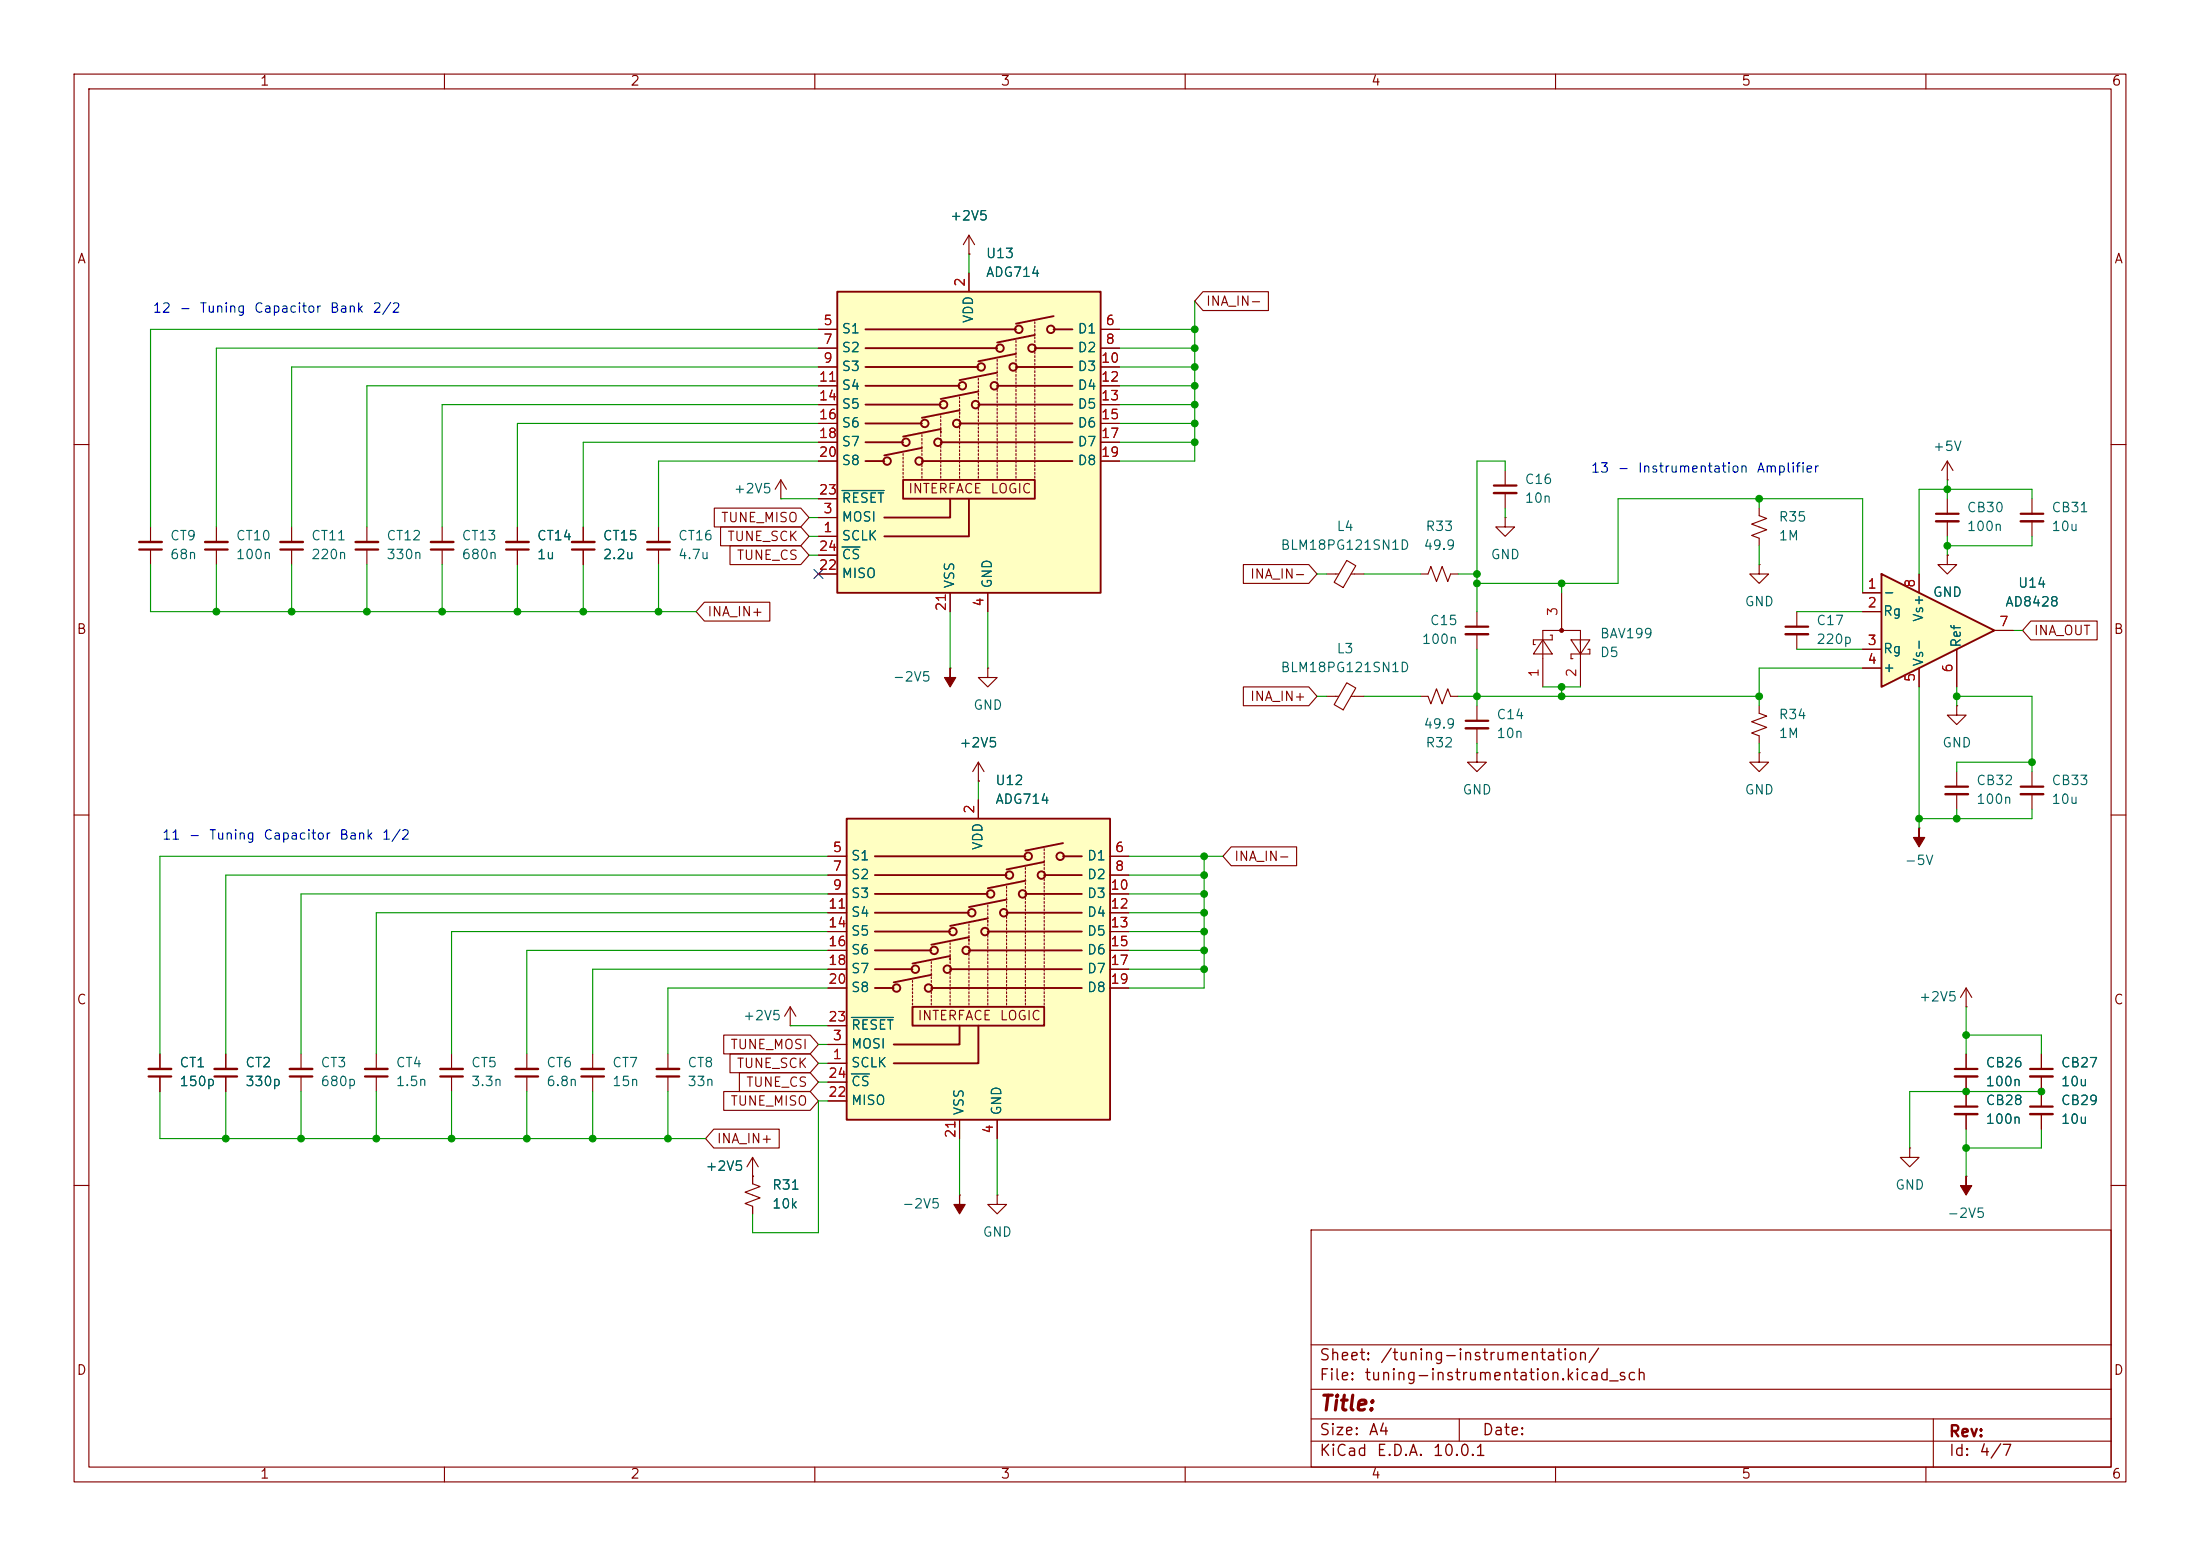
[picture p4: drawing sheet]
<svg xmlns="http://www.w3.org/2000/svg" width="297mm" height="210mm" viewBox="0 0 297 210" stroke-linecap="round" stroke-linejoin="round" font-family="sans-serif">
<g fill="none" stroke="#840000" stroke-width=".15">
<path d="M10 10h277v190h-277zM12 12h273v186h-273zM60 10v2M110 10v2M160 10v2M210 10v2M260 10v2M10 60h2M69.8 71.1v2.1M69.8 74.2v2M78.7 71.1v2.1M78.7 74.2v2"/>
<path d="M88.9 71.1v2.1M88.9 74.2v2M274.3 67.3v2M274.3 70.4v2M285 60h2M128.3 90.2h.1M133.3 90.2v1.2h1.3l-1.3 1.3-1.2-1.3h1.2M133.3 90.2h.1M10 110h2M132.1 105.4h.1M132.1 102.9l-.8 1.2M132.1 102.9l.7 1.2"/>
<path d="M132.1 102.9v2.5M285 110h2M21.6 142.2v2.1M21.6 145.3v2M90.2 142.2v2.1M90.2 145.3v2M101.6 158.8h.1M101.6 156.2l-.8 1.3M101.6 156.2l.8 1.3M101.6 156.2v2.6M265.4 147.3v2.1M265.4 150.4v2"/>
<path d="M10 160h2M129.5 161.3h.1M177 166h108v32h-108zM285 160h2M60 198v2M110 198v2M160 198v2M177 194.5h108M177 191.5h108M177 187.5h108M177 181.5h108M197 191.5v3"/>
<path d="M210 198v2M260 198v2M261 191.5v6.5"/>
</g>
<path d="M68.3 74.2h3.1M77.2 74.2h3.1M87.4 74.2h3M272.8 69.3h3M20.1 145.3h3M88.6 145.3h3.1M263.9 149.4h3.1" fill="none" stroke="#840000" stroke-width=".3"/>
<path d="M68.3 73.2h3.1M77.2 73.2h3.1M87.4 73.2h3M272.8 70.4h3M20.1 144.3h3M88.6 144.3h3.1M263.9 150.4h3.1" fill="none" stroke="#840000" stroke-width=".33"/>
<g fill="#840000" stroke="#840000" stroke-width=".15">
<path d="M128.3 90.2v1.2h.7l-.7 1.3-.8-1.3h.8z"/>
<path d="M129.5 161.3v1.3h.8l-.8 1.2-.7-1.2h.7z"/>
</g>
<path d="M114.3 110.5h35.6v40.6h-35.6z" fill="#ffffc2"/>
<g fill="none" stroke="#840000" stroke-width=".25">
<path d="M114.3 110.5h35.6v40.6h-35.6zM118.1 118.1h17.8M118.1 115.6h20.3M138.4 118.9l-5.1 1M141 118.1h5M141 116.3l-5.1 1M143.5 115.6h2.5M143.5 113.8l-5.1 1M118.1 133.4h2.5M118.1 130.8h5.1M118.1 128.3h7.6M118.1 125.7h10.2"/>
<path d="M118.1 123.2h12.7M118.1 120.7h15.2M123.2 135.9h17.8v2.5h-17.8zM125.7 133.4h20.3M125.7 131.6l-5.1 1M128.3 130.8h17.7M128.3 129l-5.1 1M129.5 138.4v2.6h-8.9M130.8 128.3h15.2M130.8 126.5l-5.1 1M132.1 138.4v5.1h-11.5M133.3 125.7h12.7"/>
<path d="M133.3 124l-5 1M135.9 123.2h10.1M135.9 121.4l-5.1 1M138.4 120.7h7.6"/>
<circle cx="136.3" cy="118.1" r=".51"/>
<circle cx="138.8" cy="115.6" r=".51"/>
<circle cx="140.6" cy="118.1" r=".51"/>
<circle cx="143.1" cy="115.6" r=".51"/>
<circle cx="121" cy="133.4" r=".51"/>
<circle cx="123.6" cy="130.8" r=".51"/>
<circle cx="125.3" cy="133.4" r=".51"/>
<circle cx="126.1" cy="128.3" r=".51"/>
<circle cx="127.9" cy="130.8" r=".51"/>
<circle cx="128.7" cy="125.7" r=".51"/>
<circle cx="130.4" cy="128.3" r=".51"/>
<circle cx="131.2" cy="123.2" r=".51"/>
<circle cx="133" cy="125.7" r=".51"/>
<circle cx="133.7" cy="120.7" r=".51"/>
<circle cx="135.5" cy="123.2" r=".51"/>
<circle cx="138" cy="120.7" r=".51"/>
</g>
<g fill="none" stroke="#840000" stroke-width=".15">
<path d="M39.4 71.1v2.1M39.4 74.2v2M111.8 115.6h2.5M111.8 118.1h2.5M132.1 108v2.5M135.9 119.6v.3M138.4 117.1v.2M138.4 117.6v.3M138.4 118.1v.3M138.4 118.6v.3M138.4 119.1v.3M138.4 119.6v.3"/>
<path d="M141 114.6v.2M141 115.1v.2M141 115.6v.2M141 116.1v.2M141 116.6v.2M141 117.1v.2M141 117.6v.3M141 118.1v.3M141 118.6v.3M141 119.1v.3M141 119.6v.3M149.9 115.6h2.5"/>
<path d="M149.9 118.1h2.5M259.1 111.8h.1M106.7 138.4h.1M106.7 135.9l-.8 1.3M106.7 135.9l.7 1.3M106.7 135.9v2.5M111.8 120.7h2.5M111.8 123.2h2.5M111.8 125.7h2.5M111.8 128.3h2.5M111.8 130.8h2.5M111.8 133.4h2.5"/>
<path d="M111.8 138.4h2.5M123.2 132.3v.3M123.2 132.8v.3M123.2 133.4v.2M123.2 133.9v.2M123.2 134.4v.2M123.2 134.9v.2M123.2 135.4v.2M125.7 129.8v.2M125.7 130.3v.3M125.7 130.8v.3M125.7 131.3v.3"/>
<path d="M125.7 131.8v.3M125.7 132.3v.3M125.7 132.8v.3M125.7 133.4v.2M125.7 133.9v.2M125.7 134.4v.2M125.7 134.9v.2M125.7 135.4v.2M128.3 127.3v.2M128.3 127.8v.2M128.3 128.3v.2M128.3 128.8v.2"/>
<path d="M128.3 129.3v.2M128.3 129.8v.2M128.3 130.3v.3M128.3 130.8v.3M128.3 131.3v.3M128.3 131.8v.3M128.3 132.3v.3M128.3 132.8v.3M128.3 133.4v.2M128.3 133.9v.2M128.3 134.4v.2M128.3 134.9v.2"/>
<path d="M128.3 135.4v.2M130.8 124.7v.3M130.8 125.2v.3M130.8 125.7v.3M130.8 126.2v.3M130.8 126.7v.3M130.8 127.3v.2M130.8 127.8v.2M130.8 128.3v.2M130.8 128.8v.2M130.8 129.3v.2M130.8 129.8v.2"/>
<path d="M130.8 130.3v.3M130.8 130.8v.3M130.8 131.3v.3M130.8 131.8v.3M130.8 132.3v.3M130.8 132.8v.3M130.8 133.4v.2M130.8 133.9v.2M130.8 134.4v.2M130.8 134.9v.2M130.8 135.4v.2M133.3 122.2v.2"/>
<path d="M133.3 122.7v.2M133.3 123.2v.2M133.3 123.7v.3M133.3 124.2v.3M133.3 124.7v.3M133.3 125.2v.3M133.3 125.7v.3M133.3 126.2v.3M133.3 126.7v.3M133.3 127.3v.2M133.3 127.8v.2M133.3 128.3v.2"/>
<path d="M133.3 128.8v.2M133.3 129.3v.2M133.3 129.8v.2M133.3 130.3v.3M133.3 130.8v.3M133.3 131.3v.3M133.3 131.8v.3M133.3 132.3v.3M133.3 132.8v.3M133.3 133.4v.2M133.3 133.9v.2M133.3 134.4v.2"/>
<path d="M133.3 134.9v.2M133.3 135.4v.2M135.9 120.1v.3M135.9 120.7v.2M135.9 121.2v.2M135.9 121.7v.2M135.9 122.2v.2M135.9 122.7v.2M135.9 123.2v.2M135.9 123.7v.3M135.9 124.2v.3M135.9 124.7v.3"/>
<path d="M135.9 125.2v.3M135.9 125.7v.3M135.9 126.2v.3M135.9 126.7v.3M135.9 127.3v.2M135.9 127.8v.2M135.9 128.3v.2M135.9 128.8v.2M135.9 129.3v.2M135.9 129.8v.2M135.9 130.3v.3M135.9 130.8v.3"/>
<path d="M135.9 131.3v.3M135.9 131.8v.3M135.9 132.3v.3M135.9 132.8v.3M135.9 133.4v.2M135.9 133.9v.2M135.9 134.4v.2M135.9 134.9v.2M135.9 135.4v.2M138.4 120.1v.3M138.4 120.7v.2M138.4 121.2v.2"/>
<path d="M138.4 121.7v.2M138.4 122.2v.2M138.4 122.7v.2M138.4 123.2v.2M138.4 123.7v.3M138.4 124.2v.3M138.4 124.7v.3M138.4 125.2v.3M138.4 125.7v.3M138.4 126.2v.3M138.4 126.7v.3M138.4 127.3v.2"/>
<path d="M138.4 127.8v.2M138.4 128.3v.2M138.4 128.8v.2M138.4 129.3v.2M138.4 129.8v.2M138.4 130.3v.3M138.4 130.8v.3M138.4 131.3v.3M138.4 131.8v.3M138.4 132.3v.3M138.4 132.8v.3M138.4 133.4v.2"/>
<path d="M138.4 133.9v.2M138.4 134.4v.2M138.4 134.9v.2M138.4 135.4v.2M141 120.1v.3M141 120.7v.2M141 121.2v.2M141 121.7v.2M141 122.2v.2M141 122.7v.2M141 123.2v.2M141 123.7v.3"/>
<path d="M141 124.2v.3M141 124.7v.3M141 125.2v.3M141 125.7v.3M141 126.2v.3M141 126.7v.3M141 127.3v.2M141 127.8v.2M141 128.3v.2M141 128.8v.2M141 129.3v.2M141 129.8v.2"/>
<path d="M141 130.3v.3M141 130.8v.3M141 131.3v.3M141 131.8v.3M141 132.3v.3M141 132.8v.3M141 133.4v.2M141 133.9v.2M141 134.4v.2M141 134.9v.2M141 135.4v.2M149.9 120.7h2.5"/>
<path d="M149.9 123.2h2.5M149.9 125.7h2.5M149.9 128.3h2.5M149.9 130.8h2.5M149.9 133.4h2.5M265.4 135.9h.1M265.4 133.4l-.7 1.2M265.4 133.4l.8 1.2M265.4 133.4v2.5M61 142.2v2.1M61 145.3v2M71.1 142.2v2.1"/>
<path d="M71.1 145.3v2M80 142.2v2.1M80 145.3v2M101.6 158.8v1l1 .3-2 .8 2 .8-2 .7 1 .4v1M111.8 143.5h2.5M111.8 141h2.5M111.8 148.6h2.5M111.8 146.1h2.5M129.5 151.1v2.6M134.6 151.1v2.6M134.6 161.3v1.3h1.3l-1.3 1.2-1.3-1.2h1.3M134.6 161.3h.1"/>
</g>
<path d="M114.9 137.3h5.7M114.9 144.9h2.5" fill="none" stroke="#006464" stroke-width=".15"/>
<path d="M37.8 74.2h3.1M59.4 145.3h3.1M69.6 145.3h3M78.5 145.3h3" fill="none" stroke="#840000" stroke-width=".3"/>
<path d="M37.8 73.2h3.1M59.4 144.3h3.1M69.6 144.3h3M78.5 144.3h3" fill="none" stroke="#840000" stroke-width=".33"/>
<path d="M259.1 111.8v1.2h.7l-.7 1.3-.8-1.3h.8z" fill="#840000" stroke="#840000" stroke-width=".15"/>
<path d="M113 39.4h35.6v40.6h-35.6z" fill="#ffffc2"/>
<g fill="none" stroke="#840000" stroke-width=".25">
<path d="M113 39.4h35.6v40.6h-35.6zM116.8 59.7h5.1M116.8 57.2h7.7M116.8 54.6h10.2M116.8 52.1h12.7M116.8 49.5h15.3M116.8 47h17.8M116.8 44.5h20.4M127 59.7h17.8M127 57.9l-5.1 1M129.5 57.2h15.3M129.5 55.4l-5 1"/>
<path d="M132.1 54.6h12.7M132.1 52.8l-5.1 1M134.6 52.1h10.2M134.6 50.3l-5.1 1M137.2 49.5h7.6M137.2 47.8l-5.1 1M139.7 47h5.1M139.7 45.2l-5.1 1M142.2 44.5h2.6M142.2 42.7l-5 1M116.8 62.2h2.6M121.9 64.8h17.8v2.5h-17.8z"/>
<path d="M124.5 62.2h20.3M124.5 60.5l-5.1 1M128.3 67.3v2.6h-8.9M130.8 67.3v5.1h-11.4"/>
<circle cx="122.3" cy="59.7" r=".51"/>
<circle cx="124.8" cy="57.2" r=".51"/>
<circle cx="126.6" cy="59.7" r=".51"/>
<circle cx="127.4" cy="54.6" r=".51"/>
<circle cx="129.2" cy="57.2" r=".51"/>
<circle cx="129.9" cy="52.1" r=".51"/>
<circle cx="131.7" cy="54.6" r=".51"/>
<circle cx="132.5" cy="49.5" r=".51"/>
<circle cx="134.2" cy="52.1" r=".51"/>
<circle cx="135" cy="47" r=".51"/>
<circle cx="136.8" cy="49.5" r=".51"/>
<circle cx="137.5" cy="44.5" r=".51"/>
<circle cx="139.3" cy="47" r=".51"/>
<circle cx="141.9" cy="44.5" r=".51"/>
<circle cx="119.8" cy="62.2" r=".51"/>
<circle cx="124.1" cy="62.2" r=".51"/>
</g>
<g fill="none" stroke="#840000" stroke-width=".15">
<path d="M130.8 34.3h.1M130.8 31.8v2.5M130.8 36.8v2.6M130.8 31.8l-.8 1.2M130.8 31.8l.8 1.2M110.5 44.5h2.5M110.5 47h2.5M110.5 49.5h2.5M110.5 52.1h2.5M110.5 54.6h2.5M110.5 57.2h2.5M110.5 59.7h2.5"/>
<path d="M124.5 58.7v.2M124.5 59.2v.2M124.5 59.7v.2M127 56.1v.3M127 56.6v.3M127 57.2v.2M127 57.7v.2M127 58.2v.2M127 58.7v.2M127 59.2v.2M127 59.7v.2M129.5 53.6v.2"/>
<path d="M129.5 54.1v.3M129.5 54.6v.3M129.5 55.1v.3M129.5 55.6v.3M129.5 56.1v.3M129.5 56.6v.3M129.5 57.2v.2M129.5 57.7v.2M129.5 58.2v.2M129.5 58.7v.2M129.5 59.2v.2M129.5 59.7v.2"/>
<path d="M132.1 51.1v.2M132.1 51.6v.2M132.1 52.1v.2M132.1 52.6v.2M132.1 53.1v.2M132.1 53.6v.2M132.1 54.1v.3M132.1 54.6v.3M132.1 55.1v.3M132.1 55.6v.3M132.1 56.1v.3M132.1 56.6v.3"/>
<path d="M132.1 57.2v.2M132.1 57.7v.2M132.1 58.2v.2M132.1 58.7v.2M132.1 59.2v.2M132.1 59.7v.2M134.6 48.5v.3M134.6 49v.3M134.6 49.5v.3M134.6 50v.3M134.6 50.5v.3M134.6 51.1v.2"/>
<path d="M134.6 51.6v.2M134.6 52.1v.2M134.6 52.6v.2M134.6 53.1v.2M134.6 53.6v.2M134.6 54.1v.3M134.6 54.6v.3M134.6 55.1v.3M134.6 55.6v.3M134.6 56.1v.3M134.6 56.6v.3M134.6 57.2v.2"/>
<path d="M134.6 57.7v.2M134.6 58.2v.2M134.6 58.7v.2M134.6 59.2v.2M134.6 59.7v.2M137.2 46v.2M137.2 46.5v.2M137.2 47v.2M137.2 47.5v.3M137.2 48v.3M137.2 48.5v.3M137.2 49v.3"/>
<path d="M137.2 49.5v.3M137.2 50v.3M137.2 50.5v.3M137.2 51.1v.2M137.2 51.6v.2M137.2 52.1v.2M137.2 52.6v.2M137.2 53.1v.2M137.2 53.6v.2M137.2 54.1v.3M137.2 54.6v.3M137.2 55.1v.3"/>
<path d="M137.2 55.6v.3M137.2 56.1v.3M137.2 56.6v.3M137.2 57.2v.2M137.2 57.7v.2M137.2 58.2v.2M137.2 58.7v.2M137.2 59.2v.2M137.2 59.7v.2M139.7 43.4v.3M139.7 43.9v.3M139.7 44.5v.2"/>
<path d="M139.7 45v.2M139.7 45.5v.2M139.7 46v.2M139.7 46.5v.2M139.7 47v.2M139.7 47.5v.3M139.7 48v.3M139.7 48.5v.3M139.7 49v.3M139.7 49.5v.3M139.7 50v.3M139.7 50.5v.3"/>
<path d="M139.7 51.1v.2M139.7 51.6v.2M139.7 52.1v.2M139.7 52.6v.2M139.7 53.1v.2M139.7 53.6v.2M139.7 54.1v.3M139.7 54.6v.3M139.7 55.1v.3M139.7 55.6v.3M139.7 56.1v.3M139.7 56.6v.3"/>
<path d="M139.7 57.2v.2M139.7 57.7v.2M139.7 58.2v.2M139.7 58.7v.2M139.7 59.2v.2M139.7 59.7v.2M148.6 44.5h2.5M148.6 47h2.5M148.6 49.5h2.5M148.6 52.1h2.5M148.6 54.6h2.5M148.6 57.2h2.5"/>
<path d="M148.6 59.7h2.5M20.3 71.1v2.1M20.3 74.2v2M29.2 71.1v2.1M29.2 74.2v2M49.5 71.1v2.1M49.5 74.2v2M59.7 71.1v2.1M59.7 74.2v2M105.4 67.3h.1M105.4 64.8l-.8 1.2M105.4 64.8l.8 1.2"/>
<path d="M105.4 64.8v2.5M110.5 72.4h2.5M110.5 69.9h2.5M110.5 62.2h2.5M110.5 77.5h2.5M110.5 67.3h2.5M110.5 74.9h2.5M121.9 61.2v.3M121.9 61.7v.3M121.9 62.2v.3M121.9 62.7v.3M121.9 63.2v.3"/>
<path d="M121.9 63.8v.2M121.9 64.3v.2M124.5 60.2v.3M124.5 60.7v.3M124.5 61.2v.3M124.5 61.7v.3M124.5 62.2v.3M124.5 62.7v.3M124.5 63.2v.3M124.5 63.8v.2M124.5 64.3v.2M127 60.2v.3"/>
<path d="M127 60.7v.3M127 61.2v.3M127 61.7v.3M127 62.2v.3M127 62.7v.3M127 63.2v.3M127 63.8v.2M127 64.3v.2M129.5 60.2v.3M129.5 60.7v.3M129.5 61.2v.3M129.5 61.7v.3"/>
<path d="M129.5 62.2v.3M129.5 62.7v.3M129.5 63.2v.3M129.5 63.8v.2M129.5 64.3v.2M132.1 60.2v.3M132.1 60.7v.3M132.1 61.2v.3M132.1 61.7v.3M132.1 62.2v.3M132.1 62.7v.3M132.1 63.2v.3"/>
<path d="M132.1 63.8v.2M132.1 64.3v.2M134.6 60.2v.3M134.6 60.7v.3M134.6 61.2v.3M134.6 61.7v.3M134.6 62.2v.3M134.6 62.7v.3M134.6 63.2v.3M134.6 63.8v.2M134.6 64.3v.2M137.2 60.2v.3"/>
<path d="M137.2 60.7v.3M137.2 61.2v.3M137.2 61.7v.3M137.2 62.2v.3M137.2 62.7v.3M137.2 63.2v.3M137.2 63.8v.2M137.2 64.3v.2M139.7 60.2v.3M139.7 60.7v.3M139.7 61.2v.3M139.7 61.7v.3"/>
<path d="M139.7 62.2v.3M139.7 62.7v.3M139.7 63.2v.3M139.7 63.8v.2M139.7 64.3v.2M148.6 62.2h2.5M262.9 64.8h.1M262.9 62.2l-.8 1.3M262.9 62.2l.8 1.3M262.9 62.2v2.6M262.9 67.3v2M262.9 70.4v2"/>
<path d="M128.3 80v2.6M133.3 80v2.6M30.5 142.2v2.1M30.5 145.3v2M40.6 142.2v2.1M40.6 145.3v2M50.8 142.2v2.1M50.8 145.3v2M257.8 154.9v1.3h1.3l-1.3 1.3-1.3-1.3h1.3M257.8 154.9h.1M265.4 158.8h.1M265.4 142.2v2.1"/>
<path d="M265.4 145.3v2M275.6 142.2v2.1M275.6 145.3v4.1M275.6 150.4v2"/>
</g>
<path d="M113.7 66.2h5.7M113.7 73.8h2.4" fill="none" stroke="#006464" stroke-width=".15"/>
<path d="M18.8 74.2h3M27.7 74.2h3M48 74.2h3.1M58.2 74.2h3M261.4 69.3h3M29 145.3h3M39.1 145.3h3.1M49.3 145.3h3M263.9 144.3h3.1M274.1 149.4h3M274.1 144.3h3" fill="none" stroke="#840000" stroke-width=".3"/>
<path d="M18.8 73.2h3M27.7 73.2h3M48 73.2h3.1M58.2 73.2h3M261.4 70.4h3M29 144.3h3M39.1 144.3h3.1M49.3 144.3h3M263.9 145.3h3.1M274.1 150.4h3M274.1 145.3h3" fill="none" stroke="#840000" stroke-width=".33"/>
<path d="M265.4 158.8v1.2h.8l-.8 1.3-.7-1.3h.7z" fill="#840000" stroke="#840000" stroke-width=".15"/>
<path d="M254 77.5l15.2 7.6-15.2 7.6z" fill="#ffffc2"/>
<path d="M254 77.5l15.2 7.6-15.2 7.6z" fill="none" stroke="#840000" stroke-width=".25"/>
<g fill="none" stroke="#840000" stroke-width=".15">
<path d="M130.8 34.3h.1M130.8 36.8v2.6M162.4 39.4h8.8v2.5h-8.8l-1.1-1.3zM110.5 44.5h2.5M110.5 47h2.5M110.5 49.5h2.5M110.5 52.1h2.5M110.5 54.6h2.5M110.5 57.2h2.5M110.5 59.7h2.5M148.6 44.5h2.5M148.6 47h2.5"/>
<path d="M148.6 49.5h2.5M148.6 52.1h2.5M148.6 54.6h2.5M148.6 57.2h2.5M148.6 59.7h2.5M69.8 71.1v2.1M69.8 74.2v2M78.7 71.1v2.1M78.7 74.2v2M96.4 68.6h11.7l1.1 1.3-1.1 1.2h-11.7zM97.3 71.1h10.8l1.1 1.3-1.1 1.3h-10.8zM98.5 73.7h9.6l1.1 1.2-1.1 1.3h-9.6z"/>
<path d="M110.5 77.5h2.5M110.5 72.4h2.5M110.5 69.9h2.5M110.5 62.2h2.5M110.5 67.3h2.5M110.5 74.9h2.5M148.6 62.2h2.5M167.9 76.2h8.8l1.1 1.3-1.1 1.2h-8.8zM179.1 77.5h1.6M181.8 75.6l1.2 .8-1.7 2.9-1.2-.7zM182.4 77.5h1.7M191.8 77.5h1l.4-1 .7 2 .8-2 .8 2 .3-1h1"/>
<path d="M203.2 69.9v1.2h1.3l-1.3 1.3-1.3-1.3h1.3M203.2 69.9h.1M203.2 63.5v2M203.2 66.5v2.1M237.5 68.6v1l1 .4-2 .7 2 .8-2 .8 1 .3v1.1M237.5 76.2v1.3h1.3l-1.3 1.2-1.3-1.2h1.3M237.5 76.2h.1M259.1 77.5v2.5M262.9 74.9v1.3h1.3l-1.3 1.3-1.3-1.3h1.3M262.9 74.9h.1M95.1 81.3h8.8v2.5h-8.8l-1.1-1.2zM128.3 80v2.6"/>
<path d="M133.3 80v2.6M167.9 92.7h8.8l1.1 1.3-1.1 1.3h-8.8zM179.1 94h1.6M181.8 92.2l1.2 .7-1.7 2.9-1.2-.7zM182.4 94h1.7M191.8 94h1l.4 1 .7-2 .8 2 .8-2 .3 1h1M199.4 82.6v2M199.4 85.6v2M199.4 95.3v2M199.4 98.3v2M208.3 86.4l1.2 1.9h-2.5zM208.3 92.7v-7.6h5.1v7.6"/>
<path d="M209.3 85.7h.2v.7h-2.5v.6h.3M210.8 80v5.1M212.1 86.4h2.5l-1.2 1.9zM214.4 87.6h.2v.7h-2.5v.6h.2M237.5 95.3v1l1 .3-2 .8 2 .8-2 .7 1 .4v1M242.6 82.6v2M242.6 85.6v2M251.5 80h2.5M251.5 82.6h2.5M251.5 87.6h2.5M251.5 90.2h2.5M259.1 90.2v2.5"/>
<path d="M264.2 95.3v1.2h1.2l-1.2 1.3-1.3-1.3h1.3M264.2 95.3h.1M264.2 87.6v5.1M269.2 85.1h2.6M274.2 83.8h8.9v2.6h-8.9l-1.2-1.3zM111.8 115.6h2.5M111.8 118.1h2.5M132.1 105.4h.1M132.1 108v2.5M149.9 115.6h2.5M149.9 118.1h2.5M166.2 114.3h8.8v2.5h-8.8l-1.1-1.2z"/>
<path d="M199.4 101.6v1.3h1.3l-1.3 1.2-1.3-1.2h1.3M199.4 101.6h.1M237.5 101.6v1.3h1.3l-1.3 1.2-1.3-1.2h1.3M237.5 101.6h.1M264.2 104.1v2.1M264.2 107.2v2M274.3 104.1v2.1M274.3 107.2v2M97.7 139.7h11.7l1.1 1.3-1.1 1.2h-11.7zM111.8 120.7h2.5M111.8 123.2h2.5M111.8 125.7h2.5"/>
<path d="M111.8 128.3h2.5M111.8 130.8h2.5M111.8 133.4h2.5M111.8 138.4h2.5M149.9 120.7h2.5M149.9 123.2h2.5M149.9 125.7h2.5M149.9 128.3h2.5M149.9 130.8h2.5M149.9 133.4h2.5M21.6 142.2v2.1M21.6 145.3v2"/>
<path d="M30.5 142.2v2.1M30.5 145.3v2M96.4 152.4h8.8v2.5h-8.8l-1.2-1.2zM97.7 147.3h11.7l1.1 1.3-1.1 1.3h-11.7zM98.5 142.2h10.9l1.1 1.3-1.1 1.3h-10.9zM99.8 144.8h9.6l1.1 1.3-1.1 1.2h-9.6zM101.6 158.8h.1M101.6 158.8v1M111.8 143.5h2.5M111.8 141h2.5M111.8 148.6h2.5M111.8 146.1h2.5"/>
<path d="M129.5 151.1v2.6M134.6 151.1v2.6M265.4 142.2v2.1M265.4 145.3v4.1M265.4 150.4v2M275.6 142.2v2.1M275.6 145.3v4.1M275.6 150.4v2M101.6 162.8v1"/>
</g>
<path d="M201.7 65.5h3M197.9 84.6h3M197.9 97.3h3M241 84.6h3.1M262.6 106.2h3.1M272.8 106.2h3" fill="none" stroke="#840000" stroke-width=".3"/>
<path d="M201.7 66.5h3M197.9 85.6h3M197.9 98.3h3M241 85.6h3.1M262.6 107.2h3.1M272.8 107.2h3" fill="none" stroke="#840000" stroke-width=".33"/>
<circle cx="210.8" cy="85.1" r=".25" fill="#840000" stroke="#840000" stroke-width=".15"/>
<g fill="none" stroke="#009600" stroke-width=".15">
<path d="M130.8 34.3v2.5M110.5 57.2h-40.7v13.9M110.5 59.7h-31.8v11.4M110.5 54.6h-50.8v16.5M110.5 47h-81.3v24.1M110.5 49.5h-71.1v21.6M110.5 44.5h-90.2v26.6M110.5 52.1h-61v19M151.1 57.2h10.2M151.1 59.7h10.2M151.1 54.6h10.2M151.1 47h10.2"/>
<path d="M151.1 49.5h10.2M151.1 44.5h10.2M151.1 52.1h10.2M161.3 40.6v21.6h-10.2M20.3 76.2v6.4h73.7M29.2 76.2v6.4M39.4 76.2v6.4M49.5 76.2v6.4M59.7 76.2v6.4M69.8 76.2v6.4M78.7 76.2v6.4M88.9 76.2v6.4"/>
<path d="M105.4 67.3h5.1M109.2 69.9h1.3M109.2 74.9h1.3M109.2 72.4h1.3M110.5 62.2h-21.6v8.9M177.8 77.5h1.3M184.1 77.5h7.7M196.8 77.5h2.6M199.4 78.7h19v-11.4h33.1v12.7M203.2 63.5v-1.3h-3.8v20.4M203.2 68.6v1.3M210.8 78.7v1.3"/>
<path d="M237.5 67.3v1.3M237.5 73.7v2.5M262.9 64.8v2.5M262.9 72.4v2.5M274.3 67.3v-1.3h-15.2v11.5M274.3 72.4v1.3h-11.4M128.3 82.6v7.6M133.3 82.6v7.6M177.8 94h1.3M184.1 94h7.7M196.8 94h40.7M199.4 87.6v7.7"/>
<path d="M208.3 92.7h5.1M210.8 92.7v1.3M242.6 82.6h8.9M242.6 87.6h8.9M251.5 90.2h-14v5.1M259.1 92.7v19.1M264.2 94h10.1v10.1M264.2 92.7v2.6M271.8 85.1h1.2M111.8 118.1h-81.3v24.1M111.8 115.6h-90.2v26.6M132.1 105.4v2.6"/>
<path d="M152.4 118.1h10.2M152.4 115.6h12.7M162.6 115.6v17.8h-10.2M199.4 100.3v1.3M237.5 100.3v1.3M264.2 109.2v1.3M274.3 102.9h-10.1v1.2M274.3 109.2v1.3h-15.2M106.7 138.4h5.1M111.8 123.2h-61v19M111.8 130.8h-31.8v11.4M111.8 125.7h-50.8v16.5"/>
<path d="M111.8 120.7h-71.2v21.5M111.8 128.3h-40.7v13.9M111.8 133.4h-21.6v8.8M152.4 123.2h10.2M152.4 130.8h10.2M152.4 125.7h10.2M152.4 120.7h10.2M152.4 128.3h10.2M265.4 135.9v6.3M265.4 139.7h10.2v2.5M21.6 147.3v6.4h73.6M30.5 147.3v6.4"/>
<path d="M40.6 147.3v6.4M50.8 147.3v6.4M61 147.3v6.4M71.1 147.3v6.4M80 147.3v6.4M90.2 147.3v6.4M110.5 141h1.3M110.5 146.1h1.3M110.5 143.5h1.3M111.8 148.6h-1.3v17.8h-8.9v-2.6M129.5 153.7v7.6M134.6 153.7v7.6"/>
<path d="M265.4 152.4v6.4M275.6 147.3h-17.8v7.6M275.6 152.4v2.5h-10.2"/>
</g>
<path d="M109.9 76.9l1.2 1.2M111.1 76.9l-1.2 1.2" fill="none" stroke="#000084" stroke-width=".15"/>
<path d="M113.7 66.2h5.7M113.7 73.8h2.4M114.9 137.3h5.7M114.9 144.9h2.5" fill="none" stroke="#006464" stroke-width=".15"/>
<g fill="#009600" stroke="#009600" stroke-width=".14">
<circle cx="69.8" cy="82.6" r=".46"/>
<circle cx="49.5" cy="82.6" r=".46"/>
<circle cx="39.4" cy="82.6" r=".46"/>
<circle cx="29.2" cy="82.6" r=".46"/>
<circle cx="59.7" cy="82.6" r=".46"/>
<circle cx="50.8" cy="153.7" r=".46"/>
<circle cx="61" cy="153.7" r=".46"/>
<circle cx="40.6" cy="153.7" r=".46"/>
<circle cx="71.1" cy="153.7" r=".46"/>
<circle cx="90.2" cy="153.7" r=".46"/>
<circle cx="80" cy="153.7" r=".46"/>
<circle cx="30.5" cy="153.7" r=".46"/>
<circle cx="161.3" cy="47" r=".46"/>
<circle cx="161.3" cy="49.5" r=".46"/>
<circle cx="161.3" cy="59.7" r=".46"/>
<circle cx="161.3" cy="57.2" r=".46"/>
<circle cx="161.3" cy="54.6" r=".46"/>
<circle cx="161.3" cy="52.1" r=".46"/>
<circle cx="88.9" cy="82.6" r=".46"/>
<circle cx="78.7" cy="82.6" r=".46"/>
<circle cx="161.3" cy="44.5" r=".46"/>
<circle cx="264.2" cy="94" r=".46"/>
<circle cx="259.1" cy="110.5" r=".46"/>
<circle cx="262.9" cy="66" r=".46"/>
<circle cx="262.9" cy="73.7" r=".46"/>
<circle cx="264.2" cy="110.5" r=".46"/>
<circle cx="274.3" cy="102.9" r=".46"/>
<circle cx="265.4" cy="139.7" r=".46"/>
<circle cx="162.6" cy="128.3" r=".46"/>
<circle cx="162.6" cy="130.8" r=".46"/>
<circle cx="162.6" cy="125.7" r=".46"/>
<circle cx="199.4" cy="94" r=".46"/>
<circle cx="162.6" cy="120.7" r=".46"/>
<circle cx="162.6" cy="118.1" r=".46"/>
<circle cx="162.6" cy="115.6" r=".46"/>
<circle cx="162.6" cy="123.2" r=".46"/>
<circle cx="210.8" cy="78.7" r=".46"/>
<circle cx="237.5" cy="67.3" r=".46"/>
<circle cx="237.5" cy="94" r=".46"/>
<circle cx="199.4" cy="78.7" r=".46"/>
<circle cx="199.4" cy="77.5" r=".46"/>
<circle cx="210.8" cy="94" r=".46"/>
<circle cx="210.8" cy="92.7" r=".46"/>
<circle cx="265.4" cy="147.3" r=".46"/>
<circle cx="265.4" cy="154.9" r=".46"/>
<circle cx="275.6" cy="147.3" r=".46"/>
</g>
<text font-size="2" fill="#840000" x="178" y="190.9">Title:</text>
<g font-size="1.5" fill="#840000">
<text x="178" y="184">Sheet:</text>
<text x="186.2" y="184">/tuning-instrumentation/</text>
<text x="178" y="186.7">File:</text>
<text x="184.1" y="186.7">tuning-instrumentation.kicad_sch</text>
<text x="178" y="196.9">KiCad</text>
<text x="178" y="194.1">Size:</text>
<text x="184.7" y="194.1">A4</text>
<text x="185.7" y="196.9">E.D.A.</text>
<text x="193.3" y="196.9">10.0.1</text>
<text x="200" y="194.1">Date:</text>
<text x="263" y="194.3">Rev:</text>
<text x="263" y="196.9">Id:</text>
<text x="267.1" y="196.9">4/7</text>
</g>
<g font-size="1.3" fill="#840000">
<text x="35" y="11.9">1</text>
<text x="85" y="11.9">2</text>
<text x="135" y="11.9">3</text>
<text x="185" y="11.9">4</text>
<text x="235" y="11.9">5</text>
<text x="285" y="11.9">6</text>
<text x="10.3" y="35.9">A</text>
<text x="285.3" y="35.9">A</text>
<text x="162.7" y="41.6">INA_IN-</text>
<text x="97.2" y="70.8">TUNE_MISO</text>
<text x="122.5" y="66.9">INTERFACE</text>
<text x="133.6" y="66.9">LOGIC</text>
<text x="98.1" y="73.3">TUNE_SCK</text>
<text x="99.4" y="75.9">TUNE_CS</text>
<text x="95.4" y="83.5">INA_IN+</text>
<text x="168.7" y="78.4">INA_IN-</text>
<text x="10.3" y="85.9">B</text>
<text x="274.5" y="86">INA_OUT</text>
<text x="285.3" y="85.9">B</text>
<text x="168.7" y="94.9">INA_IN+</text>
<text x="166.5" y="116.5">INA_IN-</text>
<text x="10.3" y="135.9">C</text>
<text x="285.3" y="135.9">C</text>
<text x="98.5" y="141.9">TUNE_MOSI</text>
<text x="123.8" y="138">INTERFACE</text>
<text x="134.9" y="138">LOGIC</text>
<text x="98.5" y="149.5">TUNE_MISO</text>
<text x="99.4" y="144.5">TUNE_SCK</text>
<text x="100.6" y="147">TUNE_CS</text>
<text x="96.7" y="154.6">INA_IN+</text>
<text x="10.3" y="185.9">D</text>
<text x="285.3" y="185.9">D</text>
<text x="35" y="199.9">1</text>
<text x="85" y="199.9">2</text>
<text x="135" y="199.9">3</text>
<text x="185" y="199.9">4</text>
<text x="235" y="199.9">5</text>
<text x="285" y="199.9">6</text>
</g>
<g font-size="1.3" fill="#006464">
<text x="128.2" y="30.1">+2V5</text>
<text x="133" y="35.2">U13</text>
<text x="133" y="37.7">ADG714</text>
<text x="113.5" y="45.3">S1</text>
<text x="113.5" y="47.9">S2</text>
<text x="131.7" y="43.7" transform="rotate(-90 131.7 43.7)">VDD</text>
<text x="145.4" y="45.3">D1</text>
<text x="145.4" y="47.9">D2</text>
<text x="113.5" y="50.4">S3</text>
<text x="113.5" y="52.9">S4</text>
<text x="145.4" y="50.4">D3</text>
<text x="145.4" y="52.9">D4</text>
<text x="113.5" y="55.5">S5</text>
<text x="113.5" y="58">S6</text>
<text x="145.4" y="55.5">D5</text>
<text x="145.4" y="58">D6</text>
<text x="113.5" y="60.6">S7</text>
<text x="113.5" y="63.1">S8</text>
<text x="145.4" y="60.6">D7</text>
<text x="145.4" y="63.1">D8</text>
<text x="205.7" y="65.6">C16</text>
<text x="260.9" y="61.2">+5V</text>
<text x="99" y="66.9">+2V5</text>
<text x="113.5" y="70.7">MOSI</text>
<text x="113.5" y="68.2">RESET</text>
<text x="180.4" y="72">L4</text>
<text x="192.4" y="72">R33</text>
<text x="205.7" y="68.2">10n</text>
<text x="240" y="70.7">R35</text>
<text x="265.4" y="72">100n</text>
<text x="265.4" y="69.4">CB30</text>
<text x="276.9" y="69.4">CB31</text>
<text x="276.9" y="72">10u</text>
<text x="22.9" y="73.2">CT9</text>
<text x="22.9" y="75.8">68n</text>
<text x="31.8" y="75.8">100n</text>
<text x="31.8" y="73.2">CT10</text>
<text x="41.9" y="75.8">220n</text>
<text x="41.9" y="73.2">CT11</text>
<text x="52.1" y="75.8">330n</text>
<text x="52.1" y="73.2">CT12</text>
<text x="62.2" y="75.8">680n</text>
<text x="62.2" y="73.2">CT13</text>
<text x="72.4" y="75.8">1u</text>
<text x="72.4" y="73.2">CT14</text>
<text x="81.3" y="73.2">CT15</text>
<text x="81.3" y="75.8">2.2u</text>
<text x="91.4" y="73.2">CT16</text>
<text x="91.4" y="75.8">4.7u</text>
<text x="113.5" y="73.3">SCLK</text>
<text x="113.5" y="75.8">CS</text>
<text x="172.8" y="74.5">BLM18PG121SN1D</text>
<text x="192.1" y="74.5">49.9</text>
<text x="201.2" y="75.8">GND</text>
<text x="240" y="73.3">1M</text>
<text x="113.5" y="78.3">MISO</text>
<text x="129.1" y="79.5" transform="rotate(-90 129.1 79.5)">VSS</text>
<text x="134.2" y="79.5" transform="rotate(-90 134.2 79.5)">GND</text>
<text x="235.5" y="82.1">GND</text>
<text x="254.1" y="80.9">-</text>
<text x="254.1" y="83.4">Rg</text>
<text x="260.9" y="80.9">GND</text>
<text x="270.6" y="82.2">AD8428</text>
<text x="272.3" y="79.6">U14</text>
<text x="180.4" y="88.5">L3</text>
<text x="191.9" y="87.2">100n</text>
<text x="192.9" y="84.7">C15</text>
<text x="215.9" y="89">D5</text>
<text x="215.9" y="86.5">BAV199</text>
<text x="245.1" y="87.2">220p</text>
<text x="245.1" y="84.7">C17</text>
<text x="254.1" y="88.5">Rg</text>
<text x="259.9" y="84" transform="rotate(-90 259.9 84)">Vs+</text>
<text x="265" y="87.5" transform="rotate(-90 265 87.5)">Ref</text>
<text x="120.4" y="92.3">-2V5</text>
<text x="172.8" y="91">BLM18PG121SN1D</text>
<text x="254.1" y="91">+</text>
<text x="259.9" y="90" transform="rotate(-90 259.9 90)">Vs-</text>
<text x="129.4" y="101.2">+2V5</text>
<text x="131.3" y="96.1">GND</text>
<text x="192.1" y="98.7">49.9</text>
<text x="192.4" y="101.2">R32</text>
<text x="201.9" y="97.4">C14</text>
<text x="201.9" y="99.9">10n</text>
<text x="240" y="99.9">1M</text>
<text x="240" y="97.4">R34</text>
<text x="262.1" y="101.2">GND</text>
<text x="134.3" y="106.3">U12</text>
<text x="197.4" y="107.5">GND</text>
<text x="235.5" y="107.5">GND</text>
<text x="266.7" y="106.3">CB32</text>
<text x="276.9" y="106.3">CB33</text>
<text x="134.3" y="108.8">ADG714</text>
<text x="266.7" y="108.8">100n</text>
<text x="276.9" y="108.8">10u</text>
<text x="114.8" y="116.4">S1</text>
<text x="114.8" y="119">S2</text>
<text x="132.9" y="114.8" transform="rotate(-90 132.9 114.8)">VDD</text>
<text x="146.7" y="116.4">D1</text>
<text x="146.7" y="119">D2</text>
<text x="257" y="117.1">-5V</text>
<text x="114.8" y="121.5">S3</text>
<text x="114.8" y="124.1">S4</text>
<text x="146.7" y="121.5">D3</text>
<text x="146.7" y="124.1">D4</text>
<text x="114.8" y="126.6">S5</text>
<text x="114.8" y="129.1">S6</text>
<text x="114.8" y="131.7">S7</text>
<text x="146.7" y="126.6">D5</text>
<text x="146.7" y="129.1">D6</text>
<text x="146.7" y="131.7">D7</text>
<text x="114.8" y="134.2">S8</text>
<text x="146.7" y="134.2">D8</text>
<text x="259" y="135.5">+2V5</text>
<text x="100.2" y="138">+2V5</text>
<text x="114.8" y="141.8">MOSI</text>
<text x="114.8" y="139.3">RESET</text>
<text x="24.1" y="144.4">CT1</text>
<text x="24.1" y="146.9">150p</text>
<text x="33" y="144.4">CT2</text>
<text x="33" y="146.9">330p</text>
<text x="43.2" y="144.4">CT3</text>
<text x="43.2" y="146.9">680p</text>
<text x="53.3" y="144.4">CT4</text>
<text x="53.3" y="146.9">1.5n</text>
<text x="63.5" y="144.4">CT5</text>
<text x="63.5" y="146.9">3.3n</text>
<text x="73.7" y="144.4">CT6</text>
<text x="73.7" y="146.9">6.8n</text>
<text x="82.6" y="144.4">CT7</text>
<text x="82.6" y="146.9">15n</text>
<text x="92.7" y="144.4">CT8</text>
<text x="92.7" y="146.9">33n</text>
<text x="114.8" y="144.4">SCLK</text>
<text x="114.8" y="149.5">MISO</text>
<text x="114.8" y="146.9">CS</text>
<text x="268" y="146.9">100n</text>
<text x="268" y="149.5">CB28</text>
<text x="268" y="144.4">CB26</text>
<text x="278.1" y="149.5">CB29</text>
<text x="278.1" y="144.4">CB27</text>
<text x="278.1" y="146.9">10u</text>
<text x="130.4" y="150.6" transform="rotate(-90 130.4 150.6)">VSS</text>
<text x="135.5" y="150.6" transform="rotate(-90 135.5 150.6)">GND</text>
<text x="268" y="152">100n</text>
<text x="278.1" y="152">10u</text>
<text x="95.1" y="158.3">+2V5</text>
<text x="104.1" y="160.9">R31</text>
<text x="255.8" y="160.9">GND</text>
<text x="104.1" y="163.4">10k</text>
<text x="121.7" y="163.4">-2V5</text>
<text x="132.6" y="167.2">GND</text>
<text x="262.8" y="164.7">-2V5</text>
</g>
<g font-size="1.3" fill="#a90000">
<text x="130.6" y="38.8" transform="rotate(-90 130.6 38.8)">2</text>
<text x="111.1" y="44.2">5</text>
<text x="111.1" y="46.7">7</text>
<text x="149.2" y="44.2">6</text>
<text x="149.2" y="46.7">8</text>
<text x="110.4" y="51.8">11</text>
<text x="111.1" y="49.3">9</text>
<text x="148.5" y="49.3">10</text>
<text x="148.5" y="51.8">12</text>
<text x="110.4" y="54.4">14</text>
<text x="110.4" y="56.9">16</text>
<text x="110.4" y="59.4">18</text>
<text x="148.5" y="54.4">13</text>
<text x="148.5" y="56.9">15</text>
<text x="148.5" y="59.4">17</text>
<text x="110.4" y="62">20</text>
<text x="148.5" y="62">19</text>
<text x="110.4" y="67.1">23</text>
<text x="111.1" y="69.6">3</text>
<text x="110.4" y="77.2">22</text>
<text x="110.4" y="74.7">24</text>
<text x="111.1" y="72.1">1</text>
<text x="128" y="82.6" transform="rotate(-90 128 82.6)">21</text>
<text x="133.1" y="82" transform="rotate(-90 133.1 82)">4</text>
<text x="210.6" y="83.3" transform="rotate(-90 210.6 83.3)">3</text>
<text x="252" y="79.8">1</text>
<text x="252" y="82.3">2</text>
<text x="258.8" y="79.4" transform="rotate(-90 258.8 79.4)">8</text>
<text x="252" y="87.4">3</text>
<text x="252" y="89.9">4</text>
<text x="269.8" y="84.8">7</text>
<text x="208" y="91.5" transform="rotate(-90 208 91.5)">1</text>
<text x="213.1" y="91.5" transform="rotate(-90 213.1 91.5)">2</text>
<text x="258.8" y="92.1" transform="rotate(-90 258.8 92.1)">5</text>
<text x="263.9" y="90.9" transform="rotate(-90 263.9 90.9)">6</text>
<text x="131.8" y="109.9" transform="rotate(-90 131.8 109.9)">2</text>
<text x="112.3" y="115.3">5</text>
<text x="112.3" y="117.9">7</text>
<text x="150.4" y="115.3">6</text>
<text x="150.4" y="117.9">8</text>
<text x="111.7" y="122.9">11</text>
<text x="111.7" y="125.5">14</text>
<text x="112.3" y="120.4">9</text>
<text x="149.8" y="120.4">10</text>
<text x="149.8" y="122.9">12</text>
<text x="149.8" y="125.5">13</text>
<text x="111.7" y="128">16</text>
<text x="111.7" y="130.6">18</text>
<text x="149.8" y="128">15</text>
<text x="149.8" y="130.6">17</text>
<text x="111.7" y="133.1">20</text>
<text x="149.8" y="133.1">19</text>
<text x="111.7" y="138.2">23</text>
<text x="112.3" y="143.3">1</text>
<text x="112.3" y="140.7">3</text>
<text x="111.7" y="148.3">22</text>
<text x="111.7" y="145.8">24</text>
<text x="129.3" y="153.7" transform="rotate(-90 129.3 153.7)">21</text>
<text x="134.4" y="153.1" transform="rotate(-90 134.4 153.1)">4</text>
</g>
<g font-size="1.3" fill="#0000c2">
<text x="20.5" y="42.5">12</text>
<text x="24.1" y="42.5">-</text>
<text x="26.9" y="42.5">Tuning</text>
<text x="34.2" y="42.5">Capacitor</text>
<text x="44.4" y="42.5">Bank</text>
<text x="50.2" y="42.5">2/2</text>
<text x="214.7" y="64.1">13</text>
<text x="218.3" y="64.1">-</text>
<text x="221" y="64.1">Instrumentation</text>
<text x="237.1" y="64.1">Amplifier</text>
<text x="21.8" y="113.6">11</text>
<text x="25.4" y="113.6">-</text>
<text x="28.1" y="113.6">Tuning</text>
<text x="35.5" y="113.6">Capacitor</text>
<text x="45.7" y="113.6">Bank</text>
<text x="51.5" y="113.6">1/2</text>
</g>
</svg>
